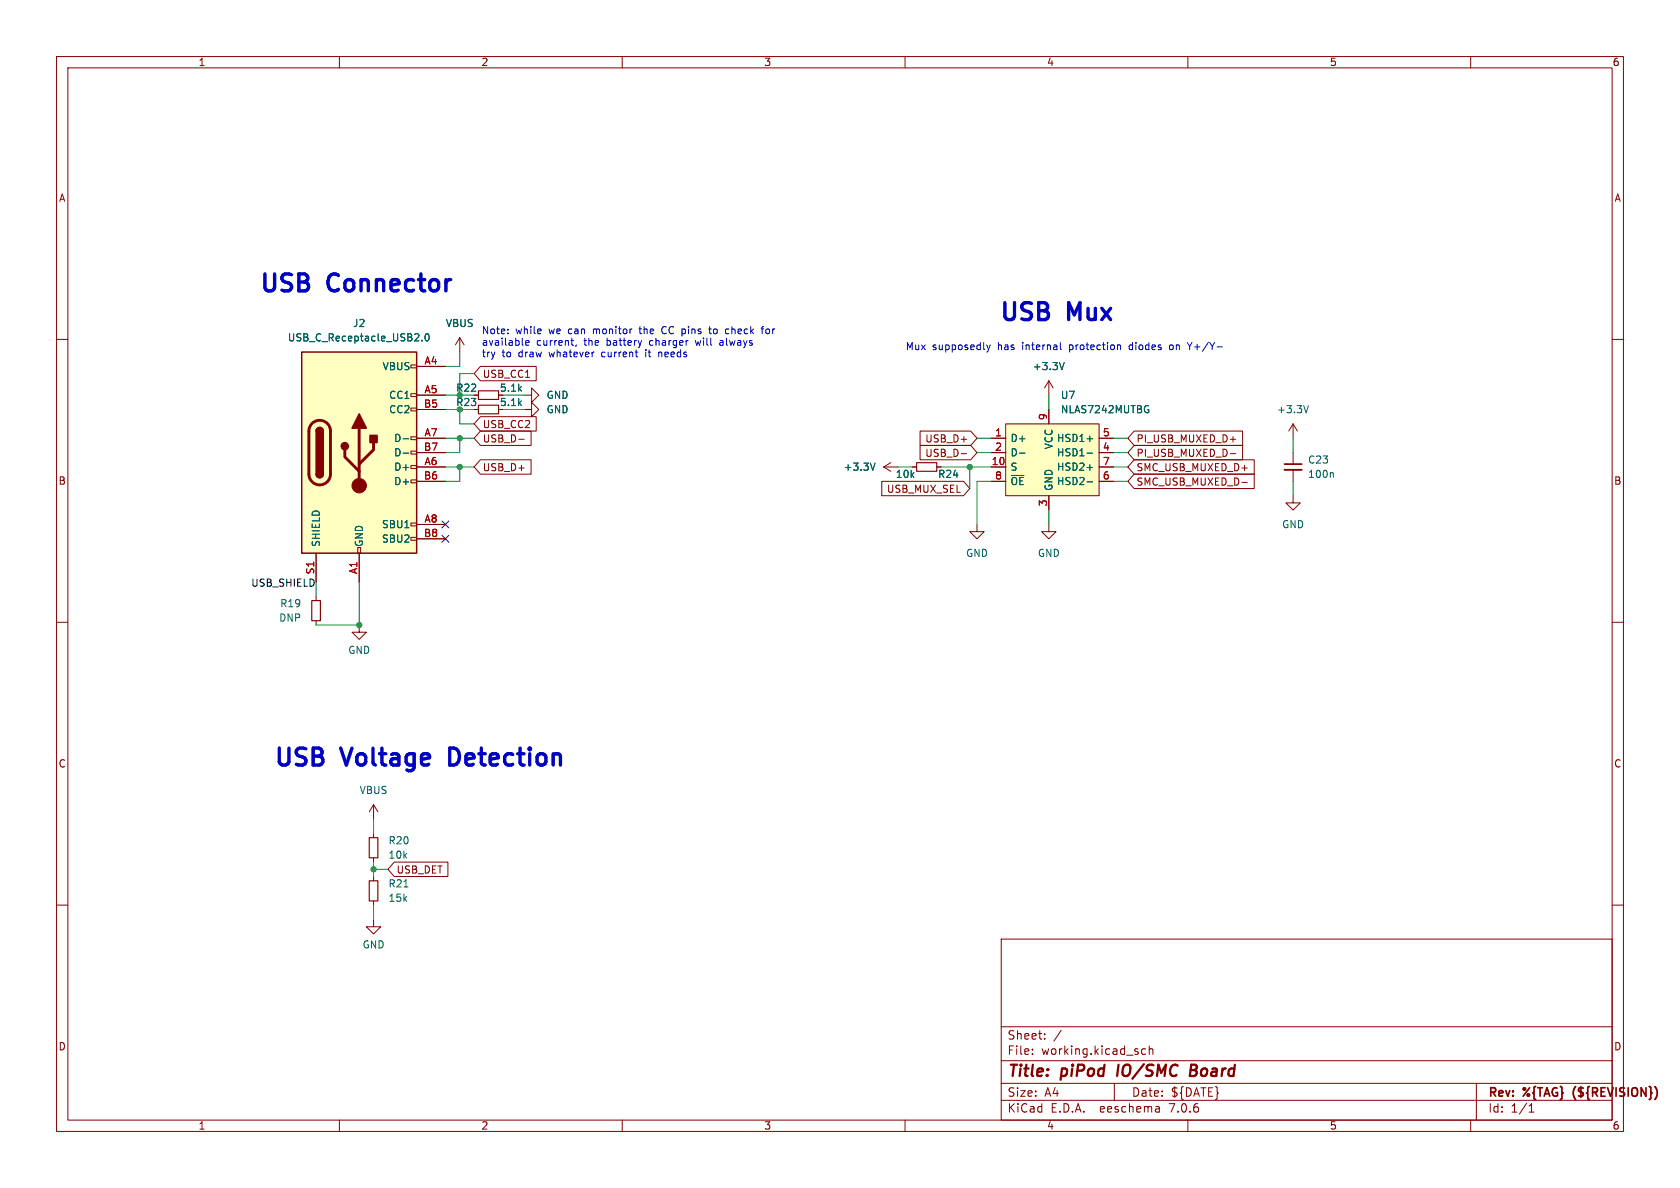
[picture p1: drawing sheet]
<svg xmlns="http://www.w3.org/2000/svg" width="297mm" height="210mm" viewBox="0 0 297 210" stroke-linecap="round" stroke-linejoin="round" font-family="sans-serif">
<g fill="none" stroke="#840000" stroke-width=".18">
<path d="M10 10h277v190h-277zM12 12h273v186h-273zM60 10v2M110 10v2M160 10v2M210 10v2M260 10v2M10 60h2M81.3 59.7l-.8 1.3M81.3 59.7v2.5M81.3 59.7l.7 1.3M285 60h2"/>
<path d="M72.6 79.8h1.1v.5h-1.1zM72.6 77.2h1.1v.5h-1.1zM72.6 72.1h1.1v.5h-1.1zM72.6 69.6h1.1v.5h-1.1zM72.6 64.5h1.1v.5h-1.1zM73.7 77.5h5M73.7 72.4h5M73.7 69.9h5M73.7 64.8h5M83.8 72.4h.8M83.8 69.9h.8M84.9 64.8h9.9v2.5h-9.9l-1.1-1.3z"/>
<path d="M84.9 73.7h9.9v2.5h-9.9l-1.1-1.3zM84.9 76.2h9v2.5h-9l-1.1-1.2zM91.7 77.7h1M92.7 69.9h1.3v-1.3l1.2 1.3-1.2 1.2v-1.2M92.7 72.4h1.3v-1.3l1.2 1.3-1.2 1.3v-1.3M162.7 76.2h8.9l1.1 1.3-1.1 1.2h-8.9zM162.7 78.7h8.9l1.1 1.3-1.1 1.3h-8.9zM175.3 77.5h2.5M177.8 74.9h16.5v12.7h-16.5zM185.4 67.3l-.7 1.3M185.4 67.3v2.6M185.4 72.4v2.5"/>
<path d="M185.4 67.3l.8 1.3M194.3 77.5h2.5M200.5 76.2h19.2v2.5h-19.2l-1.1-1.2zM200.5 78.7h19.2v2.6h-19.2l-1.1-1.3zM217.5 77.7h1M228.6 74.9l-.8 1.3M228.6 74.9v2.6M228.6 74.9l.8 1.3M55.9 97.8v5.1M63.2 96.8h.6v1h-.6zM63.5 97.8v5.1M72.6 95h1.1v.5h-1.1z"/>
<path d="M72.6 92.5h1.1v.5h-1.1zM72.6 84.8h1.1v.5h-1.1zM72.6 82.3h1.1v.5h-1.1zM73.7 82.6h5M73.7 80h5M73.7 85.1h5M73.7 92.7h5M73.7 95.3h5M84.9 81.3h9v2.5h-9l-1.1-1.2zM155.9 85.1h14.4l1.1 1.3-1.1 1.2h-14.4zM156.2 82.6h2.5M156.2 82.6l1.3 .7"/>
<path d="M157.5 81.8l-1.3 .8M161.3 82.6h.8M165.6 82.6h.8M169.9 80.2h1M172.7 92.7v1.3h1.3l-1.3 1.3-1.3-1.3h1.3M175.3 82.6h2.5M175.3 80h2.5M175.3 85.1h2.5M185.4 92.7v1.3h1.3l-1.3 1.3-1.3-1.3h1.3M185.4 87.6v2.6M194.3 82.6h2.5M194.3 80h2.5"/>
<path d="M194.3 85.1h2.5M200.5 81.3h21.2v2.5h-21.2l-1.1-1.2zM200.5 83.8h21.2v2.6h-21.2l-1.1-1.3zM217.5 80.2h1M219.5 85.3h1M228.6 87.6v1.3h1.3l-1.3 1.3-1.3-1.3h1.3M228.6 80v2M228.6 83.1v2M10 110h2M55.9 105.4v.8M55.9 109.7v.8M63.5 110.5v1.3h1.3l-1.3 1.2-1.3-1.2h1.3"/>
<path d="M285 110h2M10 160h2M66 142.2v2.6M66 147.3v.8M66 151.6v.8M66 154.9v.8M66 159.3v.7M66 142.2l-.7 1.3M66 142.2l.8 1.3M69.7 152.4h9.5v2.5h-9.5l-1.1-1.2zM285 160h2M66 162.6v1.2h1.3l-1.3 1.3-1.2-1.3h1.2"/>
<path d="M177 166h108v32h-108zM60 198v2M110 198v2M160 198v2M177 194.5h108M177 191.5h108M177 187.5h108M177 181.5h108M182.5 186.3v.1M182.5 185.5v.1M184.7 183.6v.1M184.7 182.8v.1"/>
<path d="M187.6 182.1l-1.3 2M197 191.5v3M202.5 185.5l-.4-.1-.3 .3v.4l.2 .2h.5M203.2 185.5l.2-.1 .3 .1 .1 .9M203.2 184.9v1.5M204.9 195.7l.1 .9M205 196.5l-.2 .1M205 196h-.2M210 198v2M260 198v2M261 191.5v6.5M270.3 196.6h.9"/>
<path d="M270.6 195.3l-.3 .2M270.7 195.1v1.5"/>
</g>
<path d="M197.7 188.2l-.2 2M210.5 189.2h.6M211.1 189.2l.3 .1M211.3 188.2h-.7l-.3 2 1-.1M211.3 189.1l-.2 .1" fill="none" stroke="#840000" stroke-width=".4"/>
<g fill="none" stroke="#006464" stroke-width=".18">
<path d="M75.3 59.1l.1-.1a.68 .68 0 0 1 .5 .6 .68 .68 0 0 1-.5 .7l-.1-.2-.2-.3zM71.3 77.6h.9M74.6 60.1v.2M188.1 64.1l-.4 1.2M192.2 77.6h.9M202.7 71.7l.3 .1M202.9 72.4h.2v.4l-.2 .2M231.3 71.7l-.4 1.3M71.3 80.1h.9M154.7 81.9l-.4 1.2M180.2 80.1h1M192.2 80.1h.9"/>
<path d="M192.2 85.2h.9M192.2 82.6h.9M235.5 83.6l.2 .1v.7M71.4 156.8h.7"/>
</g>
<path d="M84.6 71.6h3.5v1.6h-3.5zM84.6 69.1h3.5v1.5h-3.5zM162.1 81.8h3.5v1.5h-3.5zM55.1 106.2h1.5v3.5h-1.5zM65.3 155.7h1.5v3.6h-1.5zM65.3 148.1h1.5v3.5h-1.5z" fill="none" stroke="#840000" stroke-width=".2"/>
<g fill="#ffffc2" stroke="#ffffc2" stroke-width=".18">
<path d="M177.8 74.9h16.5v12.7h-16.5z"/>
<path d="M53.3 62.2h20.4v35.6h-20.4z"/>
</g>
<path d="M227.1 83.1h3" fill="none" stroke="#840000" stroke-width=".33"/>
<path d="M227.1 82h3" fill="none" stroke="#840000" stroke-width=".3"/>
<path d="M53.3 62.2h20.4v35.6h-20.4zM55.9 76.2a.64 .64 0 0 1 .6-.6 .64 .64 0 0 1 .6 .6M55.9 83.8a.64 .64 0 0 0 .6 .7 .64 .64 0 0 0 .6-.7" fill="none" stroke="#840000" stroke-width=".25"/>
<path d="M55.2 74.9a1.9 1.9 0 0 1 2-.5 1.9 1.9 0 0 1 1.2 1.8v7.6a1.91 1.91 0 0 1-1.9 1.9 1.91 1.91 0 0 1-1.9-1.9v-7.8l.2-.6zM61 79.5v1.3l2.5 2.5M63.5 75.7v10.2M66 78.2v1.3l-2.5 2.5" fill="none" stroke="#840000" stroke-width=".51"/>
<g fill="#840000" stroke="#840000" stroke-width=".25">
<path d="M55.9 83.8h1.2a.64 .64 0 0 1-.6 .7 .64 .64 0 0 1-.6-.7z"/>
<path d="M55.9 76.2h1.2v7.6h-1.2z"/>
<path d="M56.1 75.8a.64 .64 0 0 1 .7-.2 .64 .64 0 0 1 .3 .6h-1.2z"/>
<path d="M63.5 73.2l1.3 2.5h-2.6z"/>
<path d="M65.4 77h1.3v1.2h-1.3z"/>
<circle cx="61" cy="78.9" r=".63"/>
</g>
<circle cx="63.5" cy="85.9" r="1.27" fill="#840000" stroke="#840000" stroke-width=".18"/>
<path d="M80.2 132.2h-.7v3h.7" fill="none" stroke="#0000c2" stroke-width=".6"/>
<g fill="none" stroke="#0000c2" stroke-width=".18">
<path d="M89.8 58.9v.1M89.8 58.2v.1M112.9 58.2h.5M113.1 57.7l.1 1.2M117.4 57.7a.68 .68 0 0 0-.4 .7 .68 .68 0 0 0 .4 .6M125.3 58.2h.5M125.5 57.7v1.1l.3 .2M128.5 58.2h.4M128.9 58.9l-.4 .1M134.5 58.2h.5M134.9 57.7h.1M135.8 58.2h-.3l-.1 .2v.5l.4 .1"/>
<path d="M92.9 60.6l.6-.1v-.2l-.4-.1-.2 .2 .1 .6h.5M100.9 60.2h.5M101.3 61h.1M101.9 61l-.1 .2M114.2 61.8v.1M114.2 62.2v.9M116.5 62.2v.9M116.8 62.2l-.3 .2M122.9 60.2l.3 .8M127.6 60.2l-.3 .1M127.7 60.6h-.3l-.2 .1 .1 .3h.4M174.5 61l.3 .8"/>
<path d="M174.8 61.8l-.3 .4M175.1 61l-.3 .8M187.5 60.5v1.1l.1 .2M197.7 61l.4 .2v.6M199.7 61l-.1 .2 .1 .6M207.2 61h-.3l-.2 .2 .1 .5 .4 .1M209.9 60.5l.4 .7M210.3 61.2v.6M210.7 60.5l-.4 .7M215.2 61.3h.9"/>
</g>
<g fill="none" stroke="#009600" stroke-width=".18">
<path d="M78.7 72.4h2.6v2.5h2.5M78.7 77.5h5.1M81.3 77.5v2.5h-2.6M81.3 62.2v2.6h-2.6M83.8 66h-2.5v3.9h-2.6M88.9 69.9h3.8M88.9 72.4h3.8M172.7 77.5h2.6M185.4 69.9v2.5M196.8 77.5h2.6M228.6 77.5v2.5M78.7 82.6h5.1"/>
<path d="M81.3 82.6v2.5h-2.6M158.7 82.6h2.6M166.4 82.6h8.9M171.4 82.6v3.8M172.7 80h2.6M175.3 85.1h-2.6v7.6M185.4 90.2v2.5M196.8 82.6h2.6M196.8 80h2.6M196.8 85.1h2.6M228.6 85.1v2.5M55.9 102.9v2.5"/>
<path d="M63.5 102.9v7.6h-7.6M66 153.7h2.6M66 144.8v2.5M66 152.4v2.5M66 160v2.6"/>
</g>
<path d="M78.1 92.1l1.2 1.2M78.1 94.6l1.2 1.3M79.3 92.1l-1.2 1.2M79.3 94.6l-1.2 1.3" fill="none" stroke="#000084" stroke-width=".18"/>
<g fill="#009600" stroke="#009600" stroke-width=".18">
<circle cx="171.4" cy="82.6" r=".46"/>
<circle cx="81.3" cy="77.5" r=".46"/>
<circle cx="81.3" cy="82.6" r=".46"/>
<circle cx="81.3" cy="69.9" r=".46"/>
<circle cx="81.3" cy="72.4" r=".46"/>
<circle cx="66" cy="153.7" r=".46"/>
<circle cx="63.5" cy="110.5" r=".46"/>
</g>
<g font-size="4.2" fill="#0000c2">
<text x="45.7" y="51.8">USB</text>
<text x="58.2" y="51.8">Connector</text>
<text x="176.5" y="56.9">USB</text>
<text x="189" y="56.9">Mux</text>
<text x="48.3" y="135.6">USB</text>
<text x="60.7" y="135.6">Voltage</text>
<text x="80.8" y="135.6">Detection</text>
</g>
<g font-size="2.8" fill="#840000">
<text x="178" y="190.9">Title:</text>
<text x="187.7" y="190.9">piPod</text>
<text x="198.4" y="190.9">IO/SMC</text>
<text x="212" y="190.9">Board</text>
</g>
<g font-size="2.1" fill="#840000">
<text x="178" y="184">Sheet:</text>
<text x="178" y="186.7">File:</text>
<text x="184.1" y="186.7">working.kicad_sch</text>
<text x="178" y="196.9">KiCad</text>
<text x="178" y="194.1">Size:</text>
<text x="184.7" y="194.1">A4</text>
<text x="185.7" y="196.9">E.D.A.</text>
<text x="194.6" y="196.9">eeschema</text>
<text x="200" y="194.1">Date:</text>
<text x="207" y="196.9">7.0.6</text>
<text x="207" y="194.1">${DATE}</text>
<text x="263" y="194.3">Rev:</text>
<text x="263" y="196.9">Id:</text>
<text x="267.1" y="196.9">1/1</text>
<text x="269.4" y="194.3">%{TAG}</text>
<text x="278.8" y="194.3">(${REVISION})</text>
</g>
<g font-size="1.8" fill="#840000">
<text x="35" y="11.9">1</text>
<text x="85" y="11.9">2</text>
<text x="135" y="11.9">3</text>
<text x="185" y="11.9">4</text>
<text x="235" y="11.9">5</text>
<text x="285" y="11.9">6</text>
<text x="10.3" y="35.9">A</text>
<text x="285.3" y="35.9">A</text>
<text x="85.2" y="67">USB_CC1</text>
<text x="88.3" y="72">5.1k</text>
<text x="88.3" y="69.4">5.1k</text>
<text x="85.2" y="75.9">USB_CC2</text>
<text x="85.2" y="83.5">USB_D+</text>
<text x="85.2" y="78.4">USB_D-</text>
<text x="163.5" y="78.4">USB_D+</text>
<text x="163.5" y="81">USB_D-</text>
<text x="200.8" y="78.4">PI_USB_MUXED_D+</text>
<text x="200.8" y="83.5">SMC_USB_MUXED_D+</text>
<text x="200.8" y="81">PI_USB_MUXED_D-</text>
<text x="10.3" y="85.9">B</text>
<text x="156.7" y="87.3">USB_MUX_SEL</text>
<text x="200.8" y="86">SMC_USB_MUXED_D-</text>
<text x="285.3" y="85.9">B</text>
<text x="10.3" y="135.9">C</text>
<text x="285.3" y="135.9">C</text>
<text x="70" y="154.6">USB_DET</text>
<text x="10.3" y="185.9">D</text>
<text x="285.3" y="185.9">D</text>
<text x="35" y="199.9">1</text>
<text x="85" y="199.9">2</text>
<text x="135" y="199.9">3</text>
<text x="185" y="199.9">4</text>
<text x="235" y="199.9">5</text>
<text x="285" y="199.9">6</text>
</g>
<g font-size="1.8" fill="#006464">
<text x="62.3" y="58">J2</text>
<text x="78.7" y="58">VBUS</text>
<text x="50.8" y="60.6">USB_C_Receptacle_USB2.0</text>
<text x="67.5" y="65.6">VBUS</text>
<text x="182.5" y="65.6">+3.3V</text>
<text x="68.7" y="70.7">CC1</text>
<text x="80.6" y="72">R23</text>
<text x="80.6" y="69.4">R22</text>
<text x="96.5" y="70.7">GND</text>
<text x="187.4" y="70.7">U7</text>
<text x="68.7" y="73.3">CC2</text>
<text x="96.5" y="73.3">GND</text>
<text x="187.4" y="73.3">NLAS7242MUTBG</text>
<text x="225.7" y="73.3">+3.3V</text>
<text x="69.6" y="83.4">D+</text>
<text x="69.6" y="78.3">D-</text>
<text x="69.6" y="80.9">D-</text>
<text x="149" y="83.4">+3.3V</text>
<text x="178.6" y="78.3">D+</text>
<text x="178.6" y="83.4">S</text>
<text x="178.6" y="80.9">D-</text>
<text x="186.3" y="79.5" transform="rotate(-90 186.3 79.5)">VCC</text>
<text x="186.8" y="80.9">HSD1-</text>
<text x="186.8" y="78.3">HSD1+</text>
<text x="186.8" y="83.4">HSD2+</text>
<text x="231.1" y="82.1">C23</text>
<text x="69.6" y="86">D+</text>
<text x="158.3" y="84.7">10k</text>
<text x="165.7" y="84.7">R24</text>
<text x="178.6" y="86">~{OE}</text>
<text x="186.3" y="86.9" transform="rotate(-90 186.3 86.9)">GND</text>
<text x="186.8" y="86">HSD2-</text>
<text x="231.1" y="84.7">100n</text>
<text x="67.4" y="93.6">SBU1</text>
<text x="226.6" y="93.6">GND</text>
<text x="56.7" y="96.8" transform="rotate(-90 56.7 96.8)">SHIELD</text>
<text x="64.4" y="96.8" transform="rotate(-90 64.4 96.8)">GND</text>
<text x="67.4" y="96.1">SBU2</text>
<text x="170.7" y="98.7">GND</text>
<text x="183.4" y="98.7">GND</text>
<text x="49.4" y="107.5">R19</text>
<text x="49.3" y="110.1">DNP</text>
<text x="61.5" y="115.8">GND</text>
<text x="63.5" y="140.6">VBUS</text>
<text x="68.6" y="149.5">R20</text>
<text x="68.6" y="152">10k</text>
<text x="68.6" y="159.6">15k</text>
<text x="68.6" y="157.1">R21</text>
<text x="64" y="167.9">GND</text>
</g>
<g font-size="1.8" fill="#0000c2">
<text x="85.1" y="59.2">Note:</text>
<text x="91.2" y="59.2">while</text>
<text x="97.2" y="59.2">we</text>
<text x="100.8" y="59.2">can</text>
<text x="105.3" y="59.2">monitor</text>
<text x="113.7" y="59.2">the</text>
<text x="117.9" y="59.2">CC pins</text>
<text x="126.7" y="59.2">to</text>
<text x="129.7" y="59.2">check</text>
<text x="136.3" y="59.2">for</text>
<text x="85.1" y="61.2">available</text>
<text x="85.1" y="63.3">try</text>
<text x="88.7" y="63.3">to</text>
<text x="91.8" y="63.3">draw</text>
<text x="94.8" y="61.2">current,</text>
<text x="97.4" y="63.3">whatever</text>
<text x="103.4" y="61.2">the</text>
<text x="106.8" y="63.3">current</text>
<text x="107.5" y="61.2">battery</text>
<text x="114.8" y="63.3">it</text>
<text x="115.3" y="61.2">charger</text>
<text x="117.3" y="63.3">needs</text>
<text x="123.7" y="61.2">will</text>
<text x="128.1" y="61.2">always</text>
<text x="160" y="62">Mux</text>
<text x="164.8" y="62">supposedly</text>
<text x="176.5" y="62">has</text>
<text x="181" y="62">internal</text>
<text x="189.5" y="62">protection</text>
<text x="200.3" y="62">diodes</text>
<text x="207.6" y="62">on</text>
<text x="211.1" y="62">Y+/Y-</text>
</g>
<g font-size="1.8" fill="#a90000">
<text x="74.9" y="64.5">A4</text>
<text x="74.9" y="69.6">A5</text>
<text x="74.9" y="72.1">B5</text>
<text x="74.9" y="77.2">A7</text>
<text x="175.8" y="77.2">1</text>
<text x="185.2" y="74.4" transform="rotate(-90 185.2 74.4)">9</text>
<text x="194.9" y="77.2">5</text>
<text x="74.9" y="79.8">B7</text>
<text x="74.9" y="82.3">A6</text>
<text x="175.2" y="82.3">10</text>
<text x="175.8" y="79.8">2</text>
<text x="194.9" y="79.8">4</text>
<text x="194.9" y="82.3">7</text>
<text x="74.9" y="84.8">B6</text>
<text x="175.8" y="84.8">8</text>
<text x="185.2" y="89.6" transform="rotate(-90 185.2 89.6)">3</text>
<text x="194.9" y="84.8">6</text>
<text x="74.9" y="95">B8</text>
<text x="74.9" y="92.5">A8</text>
<text x="55.6" y="101.6" transform="rotate(-90 55.6 101.6)">S1</text>
<text x="63.2" y="101.6" transform="rotate(-90 63.2 101.6)">A1</text>
</g>
<text font-size="1.8" fill="#0f0f0f" x="44.3" y="103.8">USB_SHIELD</text>
</svg>
